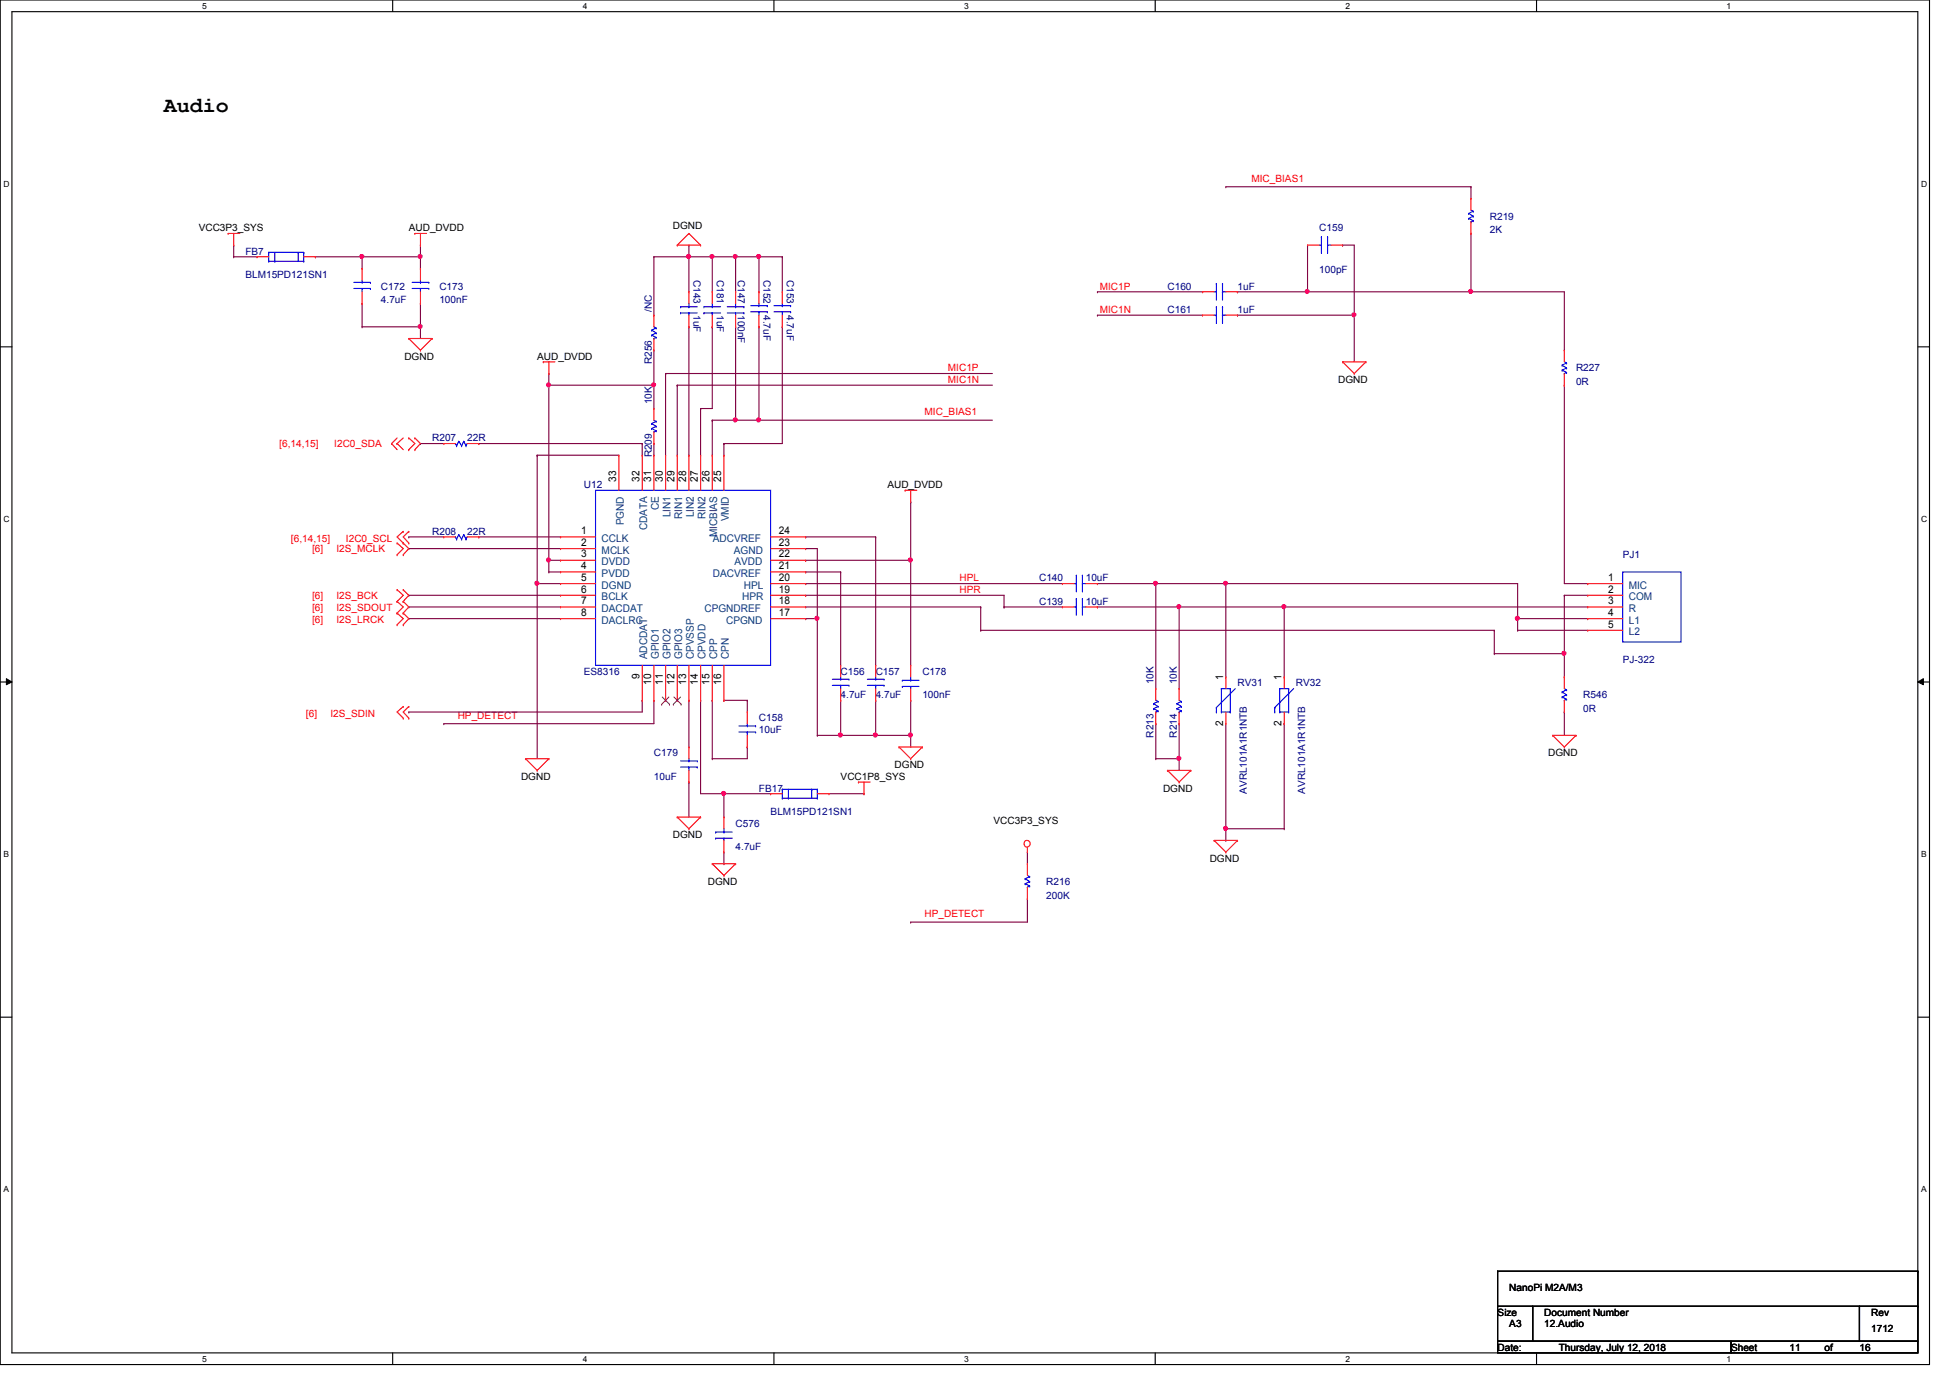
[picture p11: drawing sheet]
<svg xmlns="http://www.w3.org/2000/svg" width="297mm" height="210mm" viewBox="0 0 297 210" stroke-linecap="round" stroke-linejoin="round" font-family="sans-serif">
<path d="M0 0h293.9v207.9h-293.9zM1.8 1.8h290.3v204.3h-290.3z" fill="none" stroke="#000" stroke-width=".17"/>
<g fill="#fff">
<path d="M30.8 .3h.7v1.4h-.7z"/>
<path d="M30.8 206.3h.7v1.5h-.7z"/>
</g>
<path d="M59.8 0v1.8M59.8 206.1v1.8" fill="none" stroke="#000" stroke-width=".17"/>
<g fill="#fff">
<path d="M88.8 .3h.6v1.4h-.6z"/>
<path d="M88.8 206.3h.6v1.5h-.6z"/>
</g>
<path d="M117.9 0v1.8M117.9 206.1v1.8" fill="none" stroke="#000" stroke-width=".17"/>
<g fill="#fff">
<path d="M146.9 .3h.6v1.4h-.6z"/>
<path d="M146.9 206.3h.6v1.5h-.6z"/>
</g>
<path d="M176 0v1.8M176 206.1v1.8" fill="none" stroke="#000" stroke-width=".17"/>
<g fill="#fff">
<path d="M204.9 .3h.7v1.4h-.7z"/>
<path d="M204.9 206.3h.7v1.5h-.7z"/>
</g>
<path d="M234.1 0v1.8M234.1 206.1v1.8" fill="none" stroke="#000" stroke-width=".17"/>
<g fill="#fff">
<path d="M263 .3h.7v1.4h-.7z"/>
<path d="M263 206.3h.7v1.5h-.7z"/>
<path d="M.5 27.3h1v1.4h-1z"/>
<path d="M292.6 27.3h1v1.4h-1z"/>
<path d="M.5 78.3h1v1.5h-1z"/>
<path d="M292.6 78.3h1v1.5h-1z"/>
</g>
<path d="M0 52.8h1.8M292.1 52.8h1.8" fill="none" stroke="#000" stroke-width=".17"/>
<g fill="#fff">
<path d="M.5 129.4h.9v1.4h-.9z"/>
<path d="M292.6 129.4h.9v1.4h-.9z"/>
</g>
<path d="M0 103.9h1.8M292.1 103.9h1.8" fill="none" stroke="#000" stroke-width=".17"/>
<path d="M1 103.4l.8 .5-.8 .4zM292.1 103.9l.9-.5v.9z" fill="#000"/>
<path d="M1 103.4l.8 .5-.8 .4zM292.1 103.9l.9-.5v.9z" fill="none" stroke="#000" stroke-width=".15"/>
<g fill="#fff">
<path d="M.5 180.4h.8v1.5h-.8z"/>
<path d="M292.6 180.4h.8v1.5h-.8z"/>
</g>
<path d="M0 154.9h1.8M292.1 154.9h1.8" fill="none" stroke="#000" stroke-width=".17"/>
<g fill="none" stroke="#800040" stroke-width=".17">
<path d="M83.6 58.7h.1M83.6 58.7v28.4M62.3 83.6h.1M62.3 83.6h23.1M81.8 88.9h.1M81.8 88.9h3.6M83.6 85.3h.1M83.6 87.1h.1M83.6 87.1h1.8M83.6 85.3h1.8M122.7 94.2h.1M122.7 83.6h.1"/>
<path d="M122.7 83.6h1.8v10.6M122.7 94.2h1.8M124.5 94.2h.1"/>
</g>
<circle cx="83.6" cy="85.3" r=".31" fill="#f0f"/>
<circle cx="83.6" cy="85.3" r=".31" fill="none" stroke="#f0f" stroke-width=".17"/>
<circle cx="83.6" cy="58.6" r=".31" fill="#f0f"/>
<circle cx="83.6" cy="58.6" r=".31" fill="none" stroke="#f0f" stroke-width=".17"/>
<path d="M62.3 94.2h.1M62.3 92.5h.1M62.3 90.7h.1M62.3 94.2h23.1M62.3 92.5h23.1M62.3 90.7h23.1M124.5 94.2h.1M124.5 94.2v17.8" fill="none" stroke="#800040" stroke-width=".17"/>
<circle cx="124.4" cy="94.2" r=".31" fill="#f0f"/>
<circle cx="124.4" cy="94.2" r=".31" fill="none" stroke="#f0f" stroke-width=".17"/>
<g fill="none" stroke="#800040" stroke-width=".17">
<path d="M115.6 39.1h.1M115.6 39.1v5.3M115.6 39.1h3.6M119.2 39.1h.1M119.2 39.1v5.3M115.6 49.8h.1M115.6 49.8v14.2M119.2 49.8h.1M119.2 49.8v17.8h-8.9M108.5 64h.1M108.5 64v5.3M110.3 67.6h.1"/>
<path d="M110.3 67.6v1.7M122.7 87.1h.1M122.7 90.7h.1M122.7 81.8h.1M122.7 87.1h5.4M122.7 90.7h30.2M122.7 81.8h10.7M128.1 87.1h.1M128.1 87.1v14.2M133.4 81.8h.1M133.4 81.8v19.5M62.3 108.5h.1"/>
<path d="M67.6 110.2h.1M97.8 106.7h.1M97.8 106.7v1.8h-35.5M99.6 106.7h.1M99.6 106.7v3.5h-32M104.9 119.1h.1M104.9 119.1v5.4M106.7 106.7h.1M106.7 106.7v14.2h3.6M108.5 115.6h.1M108.5 106.7h.1M108.5 106.7v8.9"/>
<path d="M113.8 113.8h.1M113.8 113.8v1.8h-5.3M128.1 106.7h.1M128.1 106.7v5.3M138.7 112h.1M138.7 112v1.8M110.3 120.9h.1"/>
</g>
<circle cx="115.6" cy="39.1" r=".31" fill="#f0f"/>
<circle cx="115.6" cy="39.1" r=".31" fill="none" stroke="#f0f" stroke-width=".17"/>
<path d="M112.1 39.1h.1M112.1 39.1v5.3M112.1 49.8h.1M112.1 49.8v14.2" fill="none" stroke="#800040" stroke-width=".17"/>
<circle cx="112" cy="64" r=".31" fill="#f0f"/>
<circle cx="112" cy="64" r=".31" fill="none" stroke="#f0f" stroke-width=".17"/>
<path d="M104.9 37.3h.1M104.9 39.1h.1M104.9 37.3v7.1M108.5 39.1h.1M108.5 39.1v5.3" fill="none" stroke="#800040" stroke-width=".17"/>
<circle cx="104.9" cy="39.1" r=".31" fill="#f0f"/>
<circle cx="104.9" cy="39.1" r=".31" fill="none" stroke="#f0f" stroke-width=".17"/>
<g fill="none" stroke="#800040" stroke-width=".17">
<path d="M35.6 39.1h.1M35.6 37.3h.1M35.6 39.1h3.6M35.6 37.3v1.8M48 39.1h.1M48 39.1h7.2M55.2 39.1h.1M55.2 39.1v1.8M64 39.1h.1M64 37.3h.1M64 37.3v3.6M101.4 56.9h.1"/>
<path d="M101.4 56.9v12.4M64 67.6h.1M64 67.6h3.6M72.9 67.6h.1M72.9 67.6h24.9M97.8 67.6h.1M97.8 67.6v1.7M99.6 67.6h.1M99.6 67.6v1.7M62.3 81.8h.1M62.3 81.8h5.3M72.9 81.8h.1"/>
<path d="M72.9 81.8h12.5"/>
</g>
<circle cx="55.1" cy="39.1" r=".31" fill="#f0f"/>
<circle cx="55.1" cy="39.1" r=".31" fill="none" stroke="#f0f" stroke-width=".17"/>
<path d="M55.2 39.1h.1M55.2 39.1h8.8" fill="none" stroke="#800040" stroke-width=".17"/>
<circle cx="64" cy="39.1" r=".31" fill="#f0f"/>
<circle cx="64" cy="39.1" r=".31" fill="none" stroke="#f0f" stroke-width=".17"/>
<path d="M55.2 49.8h.1M55.2 49.8h8.8M64 49.8h.1M64 49.8v1.8" fill="none" stroke="#800040" stroke-width=".17"/>
<circle cx="64" cy="49.7" r=".31" fill="#f0f"/>
<circle cx="64" cy="49.7" r=".31" fill="none" stroke="#f0f" stroke-width=".17"/>
<path d="M55.2 46.2h.1M55.2 46.2v3.6M115.6 64h.1M115.6 64h35.6" fill="none" stroke="#800040" stroke-width=".17"/>
<circle cx="115.6" cy="64" r=".31" fill="#f0f"/>
<circle cx="115.6" cy="64" r=".31" fill="none" stroke="#f0f" stroke-width=".17"/>
<path d="M124.5 112h.1M124.5 112h3.6M133.4 106.7h.1M133.4 106.7v5.3M138.7 106.7h.1M138.7 106.7v5.3" fill="none" stroke="#800040" stroke-width=".17"/>
<circle cx="138.7" cy="112" r=".31" fill="#f0f"/>
<circle cx="138.7" cy="112" r=".31" fill="none" stroke="#f0f" stroke-width=".17"/>
<path d="M138.7 85.3h.1M138.7 85.3v16M128.1 112h.1M128.1 112h5.3" fill="none" stroke="#800040" stroke-width=".17"/>
<circle cx="133.3" cy="112" r=".31" fill="#f0f"/>
<circle cx="133.3" cy="112" r=".31" fill="none" stroke="#f0f" stroke-width=".17"/>
<circle cx="128" cy="112" r=".31" fill="#f0f"/>
<circle cx="128" cy="112" r=".31" fill="none" stroke="#f0f" stroke-width=".17"/>
<path d="M138.7 76.5h.1M138.7 76.5v8.8" fill="none" stroke="#800040" stroke-width=".17"/>
<circle cx="138.7" cy="85.3" r=".31" fill="#f0f"/>
<circle cx="138.7" cy="85.3" r=".31" fill="none" stroke="#f0f" stroke-width=".17"/>
<g fill="none" stroke="#800040" stroke-width=".17">
<path d="M104.9 39.1h.1M104.9 39.1h10.7M108.5 39.1h.1M112.1 39.1h.1M64 46.2h.1M64 46.2v3.6M122.7 85.3h.1M122.7 85.3h16M104.9 106.7h.1M104.9 106.7v7.1M110.3 106.7h.1M110.3 106.7h3.5"/>
<path d="M113.8 106.7h.1M113.8 106.7v1.8M133.4 112h.1M133.4 112h5.3"/>
</g>
<circle cx="112" cy="39.1" r=".31" fill="#f0f"/>
<circle cx="112" cy="39.1" r=".31" fill="none" stroke="#f0f" stroke-width=".17"/>
<circle cx="108.4" cy="39.1" r=".31" fill="#f0f"/>
<circle cx="108.4" cy="39.1" r=".31" fill="none" stroke="#f0f" stroke-width=".17"/>
<path d="M108.5 49.8h.1M108.5 49.8v12.4h-1.8M81.8 69.3h.1M81.8 69.3h12.5M106.7 62.2h.1M106.7 62.2v7.1M108.5 64h.1M108.5 64h7.1M112.1 64h.1M81.8 88.9h.1M81.8 88.9v26.7" fill="none" stroke="#800040" stroke-width=".17"/>
<circle cx="81.8" cy="88.8" r=".31" fill="#f0f"/>
<circle cx="81.8" cy="88.8" r=".31" fill="none" stroke="#f0f" stroke-width=".17"/>
<g fill="none" stroke="#800040" stroke-width=".17">
<path d="M83.6 58.7h.1M83.6 56.9h.1M83.6 58.7h16M83.6 56.9v1.8M99.6 58.7h.1M99.6 58.7v3.5M101.4 56.9h.1M101.4 56.9h49.8M103.2 58.7h.1M103.2 58.7h48M103.2 58.7v10.6M104.9 49.8h.1"/>
<path d="M104.9 49.8v19.5M81.8 69.3h.1M81.8 69.3v19.6M186.7 88.9h.1M186.7 88.9h44.5"/>
</g>
<circle cx="186.7" cy="88.8" r=".31" fill="#f0f"/>
<circle cx="186.7" cy="88.8" r=".31" fill="none" stroke="#f0f" stroke-width=".17"/>
<path d="M167.2 88.9h.1M167.2 92.5h.1M167.2 88.9h8.9M167.2 92.5h12.4M176.1 88.9h.1M176.1 88.9v16M195.6 92.5h.1M195.6 92.5h46.2M156.5 129.8h.1M156.5 129.8v1.8" fill="none" stroke="#800040" stroke-width=".17"/>
<circle cx="195.6" cy="92.4" r=".31" fill="#f0f"/>
<circle cx="195.6" cy="92.4" r=".31" fill="none" stroke="#f0f" stroke-width=".17"/>
<path d="M179.6 92.5h.1M179.6 92.5v12.4M176.1 115.6h.1M176.1 110.2h.1M176.1 115.6h3.5M176.1 110.2v5.4M179.6 115.6h.1M179.6 115.6v1.7" fill="none" stroke="#800040" stroke-width=".17"/>
<circle cx="179.6" cy="115.5" r=".31" fill="#f0f"/>
<circle cx="179.6" cy="115.5" r=".31" fill="none" stroke="#f0f" stroke-width=".17"/>
<path d="M224.1 35.6h.1M224.1 35.6v8.8M199.2 44.4h24.9M224.1 44.4h.1M122.7 88.9h.1M122.7 88.9h39.1M152.9 92.5h.1M152.9 92.5h8.9M152.9 90.7v1.8M156.5 136.9h.1M156.5 136.9v3.6" fill="none" stroke="#800040" stroke-width=".17"/>
<circle cx="199.1" cy="44.4" r=".31" fill="#f0f"/>
<circle cx="199.1" cy="44.4" r=".31" fill="none" stroke="#f0f" stroke-width=".17"/>
<circle cx="224" cy="44.4" r=".31" fill="#f0f"/>
<circle cx="224" cy="44.4" r=".31" fill="none" stroke="#f0f" stroke-width=".17"/>
<path d="M186.7 28.4h.1M186.7 28.4h37.4M224.1 28.4h.1M224.1 28.4v1.8M206.3 48h.1M206.3 48v7.1" fill="none" stroke="#800040" stroke-width=".17"/>
<circle cx="206.2" cy="48" r=".31" fill="#f0f"/>
<circle cx="206.2" cy="48" r=".31" fill="none" stroke="#f0f" stroke-width=".17"/>
<path d="M199.2 37.3v7.1M99.6 58.7h.1M99.6 53.3v5.4M167.2 44.4h.1M167.2 48h.1M167.2 48h16M167.2 44.4h16M188.5 48h.1M188.5 44.4h.1M188.5 48h17.8M188.5 44.4h10.7M199.2 44.4h.1" fill="none" stroke="#800040" stroke-width=".17"/>
<circle cx="99.6" cy="58.6" r=".31" fill="#f0f"/>
<circle cx="99.6" cy="58.6" r=".31" fill="none" stroke="#f0f" stroke-width=".17"/>
<path d="M99.6 39.1h.1M99.6 39.1v8.9M99.6 39.1h5.3M104.9 39.1h.1M204.5 37.3h.1M204.5 37.3h1.8v10.7M206.3 48h.1M238.3 90.7h.1M238.3 99.6h.1M238.3 90.7h3.5M238.3 90.7v8.9" fill="none" stroke="#800040" stroke-width=".17"/>
<circle cx="238.2" cy="99.5" r=".31" fill="#f0f"/>
<circle cx="238.2" cy="99.5" r=".31" fill="none" stroke="#f0f" stroke-width=".17"/>
<path d="M231.2 94.2h.1M231.2 88.9v5.3M179.6 110.2h.1M179.6 110.2v5.4" fill="none" stroke="#800040" stroke-width=".17"/>
<circle cx="231.1" cy="94.2" r=".31" fill="#f0f"/>
<circle cx="231.1" cy="94.2" r=".31" fill="none" stroke="#f0f" stroke-width=".17"/>
<g fill="none" stroke="#800040" stroke-width=".17">
<path d="M224.1 44.4h.1M224.1 44.4h14.2v8.9M238.3 53.3h.1M238.3 58.7h.1M238.3 58.7v30.2h3.5M179.6 92.5h.1M179.6 92.5h16M195.6 92.5h.1M195.6 92.5v10.6M231.2 96h.1M231.2 94.2h.1M231.2 94.2h10.6"/>
<path d="M231.2 96h10.6M231.2 94.2v1.8M241.8 94.2h.1M241.8 88.9h.1"/>
</g>
<circle cx="179.6" cy="92.4" r=".31" fill="#f0f"/>
<circle cx="179.6" cy="92.4" r=".31" fill="none" stroke="#f0f" stroke-width=".17"/>
<path d="M176.1 88.9h.1M176.1 88.9h10.6M186.7 88.9h.1M186.7 88.9v14.2" fill="none" stroke="#800040" stroke-width=".17"/>
<circle cx="176" cy="88.8" r=".31" fill="#f0f"/>
<circle cx="176" cy="88.8" r=".31" fill="none" stroke="#f0f" stroke-width=".17"/>
<path d="M186.7 110.2v16M186.7 126.2h.1" fill="none" stroke="#800040" stroke-width=".17"/>
<circle cx="186.7" cy="126.2" r=".31" fill="#f0f"/>
<circle cx="186.7" cy="126.2" r=".31" fill="none" stroke="#f0f" stroke-width=".17"/>
<g fill="none" stroke="#800040" stroke-width=".17">
<path d="M122.7 92.5h26.7M149.4 92.5h.1M149.4 96h.1M149.4 92.5v3.5M149.4 96h78.2M227.6 96h.1M227.6 99.6h.1M227.6 96v3.6M227.6 99.6h10.7M238.3 99.6h.1M238.3 99.6v3.5M195.6 110.2h.1"/>
<path d="M195.6 110.2v16M238.3 103.1h.1M110.3 120.9h.1M110.3 120.9h7.1M110.3 120.9v3.6M117.4 120.9h.1M126.3 120.9h5.3M131.6 120.9h.1M186.7 128h.1M195.6 126.2h.1M195.6 126.2h-8.9v1.8M138.7 140.5h.1"/>
<path d="M138.7 140.5h17.8"/>
</g>
<circle cx="110.2" cy="120.9" r=".31" fill="#f0f"/>
<circle cx="110.2" cy="120.9" r=".31" fill="none" stroke="#f0f" stroke-width=".17"/>
<path d="M238.3 108.5h.1M238.3 108.5v3.5M110.3 131.6h.1M110.3 129.8v1.8" fill="none" stroke="#800040" stroke-width=".17"/>
<g fill="none" stroke="#f00" stroke-width=".17">
<path d="M34.8 35.6h.1M34.8 35.6h1.7M35.6 37.3h.1M35.6 35.6v1.7M39.2 39.1h.1M39.2 39.1h1.7M46.3 39.1h1.7M48 39.1h.1M63.2 35.6h.1M63.2 35.6h1.8M64 37.3h.1M64 35.6v1.7"/>
<path d="M103.2 37.3h.1M103.2 37.3h3.5M104.9 35.6h.1M104.9 35.6l-1.7 1.7M104.9 35.6l1.8 1.7M106.7 37.3h.1M199.2 37.3h.1M199.2 37.3h1.8M202.7 37.3h1.8M204.5 37.3h.1M224.1 30.2h.1M224.1 35.6h.1"/>
<path d="M224.1 30.2v1.8M224.1 33.8v1.8M55.2 40.9h.1M55.2 46.2h.1M55.2 40.9v1.8M55.2 44.4v1.8M62.3 51.6h.1M62.3 51.6h3.5M62.3 51.6l1.7 1.7M64 53.3h.1M64 40.9h.1M64 46.2h.1"/>
<path d="M64 40.9v1.8M64 44.4v1.8M65.8 51.6h.1M65.8 51.6l-1.8 1.7M82.8 55.1h.1M82.8 55.1h1.7M83.6 56.9h.1M83.6 55.1v1.8M99.6 48h.1M99.6 53.3h.1M99.6 48v1.8M99.6 51.6v1.7"/>
<path d="M104.9 49.8h.1M104.9 44.4h.1M104.9 44.4v1.8M104.9 48v1.8M108.5 49.8h.1M108.5 44.4h.1M108.5 44.4v1.8M108.5 48v1.8M112.1 49.8h.1M112.1 44.4h.1M112.1 44.4v1.8M112.1 48v1.8"/>
<path d="M115.6 44.4h.1M115.6 49.8h.1M115.6 44.4v1.8M115.6 48v1.8M119.2 44.4h.1M119.2 49.8h.1M119.2 44.4v1.8M119.2 48v1.8M183.2 44.4h.1M183.2 48h.1M183.2 44.4h1.8M183.2 48h1.8"/>
<path d="M186.7 44.4h1.8M186.7 48h1.8M188.5 44.4h.1M188.5 48h.1M204.5 55.1h.1M204.5 55.1h3.6M204.5 55.1l1.8 1.8M206.3 56.9h.1M208.1 55.1h.1M208.1 55.1l-1.8 1.8M238.3 53.3h.1M238.3 58.7h.1"/>
<path d="M238.3 53.3v1.8M238.3 56.9v1.8M59.6 67.6h.1M59.6 67.6l.9 .9M60.5 67.6h.1M60.5 67.6l.9 .9M60.5 66.7l-.9 .9M61.4 66.7l-.9 .9M62.3 68.5h.1M62.3 66.7h.1M62.3 66.7l.9 .9-.9 .9M63.2 66.7h.1"/>
<path d="M63.2 68.5h.1M63.2 66.7l.8 .9-.8 .9M67.6 67.6h.1M67.6 67.6h1.8M71.2 67.6h1.7M72.9 67.6h.1M94.3 69.3h.1M94.3 69.3v5.4M97.8 69.3h.1M97.8 69.3v5.4M99.6 62.2h.1M99.6 67.6h.1"/>
<path d="M99.6 69.3h.1M99.6 62.2v1.8M99.6 65.8v1.8M99.6 69.3v5.4M101.4 69.3h.1M101.4 69.3v5.4M103.2 69.3h.1M103.2 69.3v5.4M104.9 69.3h.1M104.9 69.3v5.4M106.7 69.3h.1M106.7 69.3v5.4"/>
<path d="M108.5 69.3h.1M108.5 69.3v5.4M110.3 69.3h.1M110.3 69.3v5.4M137.9 74.7h.1M137.9 74.7h1.8M138.7 76.5h.1M138.7 74.7v1.8M60.5 84.5h.1M60.5 82.7h.1M60.5 93.4h.1M60.5 91.6h.1"/>
<path d="M60.5 89.8h.1M60.5 95.2h.1M60.5 82.7l.9 .9-.9 .9M60.5 91.6l.9 .9-.9 .9M60.5 89.8l.9 .9-.9 .9M60.5 93.4l.9 .8-.9 1M61.4 82.7h.1M61.4 84.5h.1M61.4 91.6h.1M61.4 93.4h.1M61.4 89.8h.1M61.4 95.2h.1"/>
<path d="M61.4 80.9h.1M61.4 80.9l-.9 .9 1.8 1.8-.9 .9M61.4 91.6l.9 .9-.9 .9M61.4 89.8l.9 .9-.9 .9M61.4 93.4l.9 .8-.9 1M62.3 80.9h.1M62.3 82.7h.1M62.3 80.9l-.9 .9 .9 .9M67.6 81.8h.1M67.6 81.8h1.8M71.2 81.8h1.7M72.9 81.8h.1"/>
<path d="M85.4 81.8h.1M85.4 83.6h.1M85.4 85.3h.1M85.4 87.1h.1M85.4 88.9h.1M85.4 90.7h.1M85.4 92.5h.1M85.4 94.2h.1M85.4 88.9h5.3M85.4 90.7h5.3M85.4 92.5h5.3M85.4 94.2h5.3"/>
<path d="M85.4 81.8h5.3M85.4 83.6h5.3M85.4 85.3h5.3M85.4 87.1h5.3M117.4 88.9h5.3M117.4 90.7h5.3M117.4 92.5h5.3M117.4 94.2h5.3M117.4 81.8h5.3M117.4 83.6h5.3M117.4 85.3h5.3M117.4 87.1h5.3"/>
<path d="M122.7 94.2h.1M122.7 92.5h.1M122.7 90.7h.1M122.7 88.9h.1M122.7 87.1h.1M122.7 85.3h.1M122.7 83.6h.1M122.7 81.8h.1M161.8 92.5h.1M161.8 88.9h.1M161.8 88.9h1.8M161.8 92.5h1.8"/>
<path d="M165.4 88.9h1.8M165.4 92.5h1.8M167.2 92.5h.1M167.2 88.9h.1M241.8 88.9h.1M241.8 90.7h.1M241.8 92.5h.1M241.8 94.2h.1M241.8 96h.1M241.8 88.9h5.4M241.8 90.7h5.4M241.8 92.5h5.4"/>
<path d="M241.8 94.2h5.4M241.8 96h5.4M61.4 107.6h.1M61.4 109.4h.1M61.4 107.6l-.9 .9 .9 .9M62.3 107.6h.1M62.3 109.4h.1M62.3 107.6l-.9 .9 .9 .9M80 115.6h.1M80 115.6h3.6M80 115.6l1.8 1.7M81.8 117.3h.1"/>
<path d="M83.6 115.6h.1M83.6 115.6l-1.8 1.7M97.8 106.7h.1M97.8 101.3v5.4M99.6 106.7h.1M99.6 101.3v5.4M101.4 106.7h.1M101.4 101.3v5.4M103.2 106.7h.1M103.2 101.3v5.4M104.9 113.8h.1M104.9 119.1h.1"/>
<path d="M104.9 106.7h.1M104.9 101.3v5.4M104.9 113.8v1.8M104.9 117.3v1.8M106.7 106.7h.1M106.7 101.3v5.4M108.5 106.7h.1M108.5 101.3v5.4M110.3 106.7h.1M110.3 101.3v5.4M113.8 108.5h.1M113.8 113.8h.1"/>
<path d="M113.8 108.5v1.7M113.8 112v1.8M128.1 101.3h.1M128.1 106.7h.1M128.1 101.3v1.8M128.1 104.9v1.8M130.8 119.1h.1M130.8 119.1h1.7M131.6 119.1v1.8M133.4 101.3h.1M133.4 106.7h.1M133.4 101.3v1.8"/>
<path d="M133.4 104.9v1.8M136.9 113.8h.1M136.9 113.8h3.6M136.9 113.8l1.8 1.8M138.7 115.6h.1M138.7 106.7h.1M138.7 101.3h.1M138.7 101.3v1.8M138.7 104.9v1.8M140.5 113.8h.1M140.5 113.8l-1.8 1.8M176.1 104.9h.1"/>
<path d="M176.1 110.2h.1M176.1 104.9v1.8M176.1 108.5v1.7M177.8 117.3h.1M177.8 117.3h3.6M177.8 117.3l1.8 1.8M179.6 119.1h.1M179.6 104.9h.1M179.6 110.2h.1M179.6 104.9v1.8M179.6 108.5v1.7M181.4 117.3h.1"/>
<path d="M181.4 117.3l-1.8 1.8M186.7 103.1h.1M186.7 110.2h.1M186.7 103.1v1.8M186.7 108.5v1.7M195.6 103.1h.1M195.6 110.2h.1M195.6 103.1v1.8M195.6 108.5v1.7M236.5 112h.1M236.5 112h3.6M236.5 112l1.8 1.8"/>
<path d="M238.3 113.8h.1M238.3 103.1h.1M238.3 108.5h.1M238.3 103.1v1.8M238.3 106.7v1.8M240.1 112h.1M240.1 112l-1.8 1.8M103.2 124.5h.1M103.2 124.5h3.5M103.2 124.5l1.7 1.7M104.9 126.2h.1M106.7 124.5h.1"/>
<path d="M106.7 124.5l-1.8 1.7M108.5 131.6h.1M108.5 131.6h3.6M108.5 131.6l1.8 1.7M110.3 133.3h.1M110.3 129.8h.1M110.3 124.5h.1M110.3 124.5v1.7M110.3 128v1.8M112.1 131.6h.1M112.1 131.6l-1.8 1.7M117.4 120.9h.1"/>
<path d="M117.4 120.9h1.8M124.5 120.9h1.8M126.3 120.9h.1M131.6 120.9h.1M156.5 129.8h.1M156.5 131.6h.1M156.5 136.9h.1M156.5 129.1v.7M156.5 131.6v1.7M156.5 135.1v1.8M185 128h.1M185 128h3.5"/>
<path d="M185 128l1.7 1.8M186.7 129.8h.1M188.5 128h.1M188.5 128l-1.8 1.8"/>
<circle cx="156.4" cy="128.5" r=".5"/>
</g>
<path d="M228.1 199h5.4v5.3h-5.4zM228.1 193.6h.1M228.1 193.6v5.4M228.1 193.6h64M233.5 199h49.7v5.3h-49.7zM283.2 199h8.9v5.3h-8.9zM292.1 193.6h.1M292.1 199h.1M292.1 193.6v5.4M228.1 204.3h35.6v1.8h-35.6zM263.7 204.3h28.4v1.8h-28.4z" fill="none" stroke="#000" stroke-width=".17"/>
<g fill="none" stroke="#00f" stroke-width=".17">
<path d="M40.9 39.8h.1M40.9 38.4h.1M40.9 39.8h5.4M40.9 38.4v1.4M40.9 38.4h5.4M41.9 39.8h.1M41.9 38.4v1.4M45.4 38.4h.1M45.4 38.4v1.4M46.3 38.4h.1M46.3 39.8h.1M46.3 38.4v1.4"/>
<path d="M201 37.3h.3M201.3 37.3h.1M201.3 36.1h.1M201.3 36.1v2.5M202.2 36.1h.1M202.2 37.3h.1M202.2 37.3h.5M202.2 36.1v2.5M223.7 32.5h.1M223.7 33.3h.1M223.7 32.5l.7 .4M223.7 33.3l.7 .3"/>
<path d="M224.1 33.8h.1M224.1 32l.3 .2M224.4 32.2h.1M224.4 32.9h.1M224.4 33.6h.1M224.4 32.2l-.7 .3M224.4 32.9l-.7 .4M224.4 33.6l-.3 .2M53.9 43.9h2.5M53.9 43h2.5M55.2 43h.1M55.2 43.9h.1"/>
<path d="M55.2 42.7v.3M55.2 43.9v.5M56.4 43.9h.1M56.4 43h.1M62.8 43.9h2.5M62.8 43h2.5M64 43h.1M64 43.9h.1M64 42.7v.3M64 43.9v.5M65.3 43.9h.1M65.3 43h.1"/>
<path d="M99.3 50.3h.1M99.3 51.1h.1M99.3 50.3l.6 .4M99.3 51.1l.6 .3M99.6 51.6h.1M99.6 49.8l.3 .2M99.9 50h.1M99.9 50.7h.1M99.9 51.4h.1M99.9 50l-.6 .3M99.9 50.7l-.6 .4M99.9 51.4l-.3 .2"/>
<path d="M103.7 46.7h.1M103.7 47.7h.1M103.7 46.7h2.5M103.7 47.7h2.5M104.9 47.7h.1M104.9 46.7h.1M104.9 46.2v.5M104.9 47.7v.3M107.2 46.7h.1M107.2 47.7h.1M107.2 46.7h2.6M107.2 47.7h2.6"/>
<path d="M108.5 47.7h.1M108.5 46.7h.1M108.5 46.2v.5M108.5 47.7v.3M110.8 46.7h2.5M110.8 47.7h2.5M112.1 47.7h.1M112.1 46.7h.1M112.1 46.2v.5M112.1 47.7v.3M113.3 46.7h.1M113.3 47.7h.1"/>
<path d="M114.3 47.5h2.6M114.3 46.6h2.6M115.6 46.6h.1M115.6 47.5h.1M115.6 46.2v.4M115.6 47.5v.5M116.9 47.5h.1M116.9 46.6h.1M117.9 47.5h2.5M117.9 46.6h2.5M119.2 46.6h.1M119.2 47.5h.1"/>
<path d="M119.2 46.2v.4M119.2 47.5v.5M120.4 47.5h.1M120.4 46.6h.1M185 44.4h.3M185 48h.3M185.3 44.4h.1M185.3 43.2h.1M185.3 48h.1M185.3 46.7h.1M185.3 43.2v2.5M185.3 46.7v2.6"/>
<path d="M186.2 43.2h.1M186.2 44.4h.1M186.2 46.7h.1M186.2 48h.1M186.2 44.4h.5M186.2 43.2v2.5M186.2 46.7v2.6M186.2 48h.5M238 55.6h.1M238 56.4h.1M238 55.6l.6 .4M238 56.4l.6 .3"/>
<path d="M238.3 56.9h.1M238.3 55.1l.3 .2M238.6 55.3h.1M238.6 56h.1M238.6 56.7h.1M238.6 55.3l-.6 .3M238.6 56l-.6 .4M238.6 56.7l-.3 .2M69.4 67.6h.1M69.4 67.6l.2 .3M69.6 67.9h.1M69.9 67.2h.1"/>
<path d="M69.9 67.2l.4 .7M69.9 67.2l-.3 .7M70.3 67.9h.1M70.7 67.2h.1M70.7 67.2l.3 .7M70.7 67.2l-.4 .7M71 67.9h.1M71.2 67.6l-.2 .3M90.7 74.7h26.7v26.6h-26.7zM99.3 64.5h.1M99.3 65.3h.1M99.3 64.5l.6 .4"/>
<path d="M99.3 65.3l.6 .3M99.6 65.8h.1M99.6 64l.3 .2M99.9 64.2h.1M99.9 64.9h.1M99.9 65.6h.1M99.9 64.2l-.6 .3M99.9 64.9l-.6 .4M99.9 65.6l-.3 .2M69.4 81.8h.1M69.4 81.8l.2 .3M69.6 82.1h.1"/>
<path d="M69.9 81.4h.1M69.9 81.4l.4 .7M69.9 81.4l-.3 .7M70.3 82.1h.1M70.7 81.4h.1M70.7 81.4l.3 .7M70.7 81.4l-.4 .7M71 82.1h.1M71.2 81.8l-.2 .3M163.6 92.5h.4M163.6 88.9h.4M164 92.5h.1"/>
<path d="M164 91.2h.1M164 88.9h.1M164 87.6h.1M164 87.6v2.6M164 91.2v2.5M164.9 91.2h.1M164.9 92.5h.1M164.9 87.6h.1M164.9 88.9h.1M164.9 92.5h.5M164.9 87.6v2.6M164.9 91.2v2.5"/>
<path d="M164.9 88.9h.5M247.2 87.1h8.9v10.7h-8.9zM103.7 116.8h2.5M103.7 115.9h2.5M104.9 115.9h.1M104.9 116.8h.1M104.9 115.6v.3M104.9 116.8v.5M106.2 116.8h.1M106.2 115.9h.1M112.6 111.5h2.5M112.6 110.6h2.5"/>
<path d="M113.8 110.6h.1M113.8 111.5h.1M113.8 110.2v.4M113.8 111.5v.5M115.1 111.5h.1M115.1 110.6h.1M126.8 104.4h2.5M126.8 103.5h2.5M128.1 103.5h.1M128.1 104.4h.1M128.1 103.1v.4M128.1 104.4v.5"/>
<path d="M129.3 104.4h.1M129.3 103.5h.1M132.1 104.4h2.6M132.1 103.5h2.6M133.4 103.5h.1M133.4 104.4h.1M133.4 103.1v.4M133.4 104.4v.5M134.7 104.4h.1M134.7 103.5h.1M137.5 103.6h.1M137.5 104.6h.1"/>
<path d="M137.5 103.6h2.5M137.5 104.6h2.5M138.7 104.6h.1M138.7 103.6h.1M138.7 103.1v.5M138.7 104.6v.3M175.7 107.2h.1M175.7 107.9h.1M175.7 107.2l.7 .4M175.7 107.9l.7 .4M176.1 108.5h.1M176.1 106.7l.3 .1"/>
<path d="M176.4 106.8h.1M176.4 107.6h.1M176.4 108.3h.1M176.4 106.8l-.7 .4M176.4 107.6l-.7 .3M176.4 108.3l-.3 .2M179.3 107.2h.1M179.3 107.9h.1M179.3 107.2l.7 .4M179.3 107.9l.7 .4M179.6 108.5h.1M179.6 106.7l.4 .1"/>
<path d="M180 106.8h.1M180 107.6h.1M180 108.3h.1M180 106.8l-.7 .4M180 107.6l-.7 .3M180 108.3l-.4 .2M185.3 107.8h.1M185.3 108.5h.1M185.3 107.8v.7M186.1 108.5h.1M186.1 104.9h.1M186.1 104.9h1.3"/>
<path d="M186.1 108.5h1.3M186.1 104.9v3.6M187.4 104.9h.1M187.4 108.5h.1M187.4 104.9v3.6M188.2 104.9l-2.9 2.9M194.2 107.8h.1M194.2 108.5h.1M194.2 107.8v.7M194.9 108.5h.1M194.9 104.9h.1M194.9 104.9h1.4"/>
<path d="M194.9 108.5h1.4M194.9 104.9v3.6M196.3 104.9h.1M196.3 108.5h.1M196.3 104.9v3.6M197.1 104.9l-2.9 2.9M238 105.4h.1M238 106.2h.1M238 105.4l.6 .4M238 106.2l.6 .3M238.3 106.7h.1M238.3 104.9l.3 .2"/>
<path d="M238.6 105.1h.1M238.6 105.8h.1M238.6 106.5h.1M238.6 105.1l-.6 .3M238.6 105.8l-.6 .4M238.6 106.5l-.3 .2M109 126.7h.1M109 127.7h.1M109 126.7h2.5M109 127.7h2.5M110.3 127.7h.1M110.3 126.7h.1"/>
<path d="M110.3 126.2v.5M110.3 127.7v.3M119.2 121.6h.1M119.2 120.2h.1M119.2 120.2v1.4M119.2 121.6h5.3M119.2 120.2h5.3M120.1 121.6h.1M120.1 120.2v1.4M123.7 120.2h.1M123.7 120.2v1.4M124.5 120.2h.1"/>
<path d="M124.5 121.6h.1M124.5 120.2v1.4M156.2 133.9h.1M156.2 134.6h.1M156.2 133.9l.6 .4M156.2 134.6l.6 .4M156.5 135.1h.1M156.5 133.3l.3 .2M156.8 133.5h.1M156.8 134.3h.1M156.8 135h.1M156.8 133.5l-.6 .4"/>
<path d="M156.8 134.3l-.6 .3M156.8 135l-.3 .1"/>
</g>
<path d="M100.8 107.3h.1M100.9 106.2l1.1 1.1M101.9 106.2l-1.1 1.1M102 107.3h.1M102.6 107.3h.1M102.7 106.2l1.1 1.1M103.7 106.2l-1.1 1.1M103.8 107.3h.1" fill="none" stroke="#804000" stroke-width=".15"/>
<circle cx="83.6" cy="85.3" r=".31" fill="#f0f"/>
<circle cx="83.6" cy="85.3" r=".31" fill="none" stroke="#f0f" stroke-width=".17"/>
<circle cx="83.6" cy="58.6" r=".31" fill="#f0f"/>
<circle cx="83.6" cy="58.6" r=".31" fill="none" stroke="#f0f" stroke-width=".17"/>
<circle cx="124.4" cy="94.2" r=".31" fill="#f0f"/>
<circle cx="124.4" cy="94.2" r=".31" fill="none" stroke="#f0f" stroke-width=".17"/>
<circle cx="115.6" cy="39.1" r=".31" fill="#f0f"/>
<circle cx="115.6" cy="39.1" r=".31" fill="none" stroke="#f0f" stroke-width=".17"/>
<circle cx="112" cy="64" r=".31" fill="#f0f"/>
<circle cx="112" cy="64" r=".31" fill="none" stroke="#f0f" stroke-width=".17"/>
<circle cx="104.9" cy="39.1" r=".31" fill="#f0f"/>
<circle cx="104.9" cy="39.1" r=".31" fill="none" stroke="#f0f" stroke-width=".17"/>
<circle cx="55.1" cy="39.1" r=".31" fill="#f0f"/>
<circle cx="55.1" cy="39.1" r=".31" fill="none" stroke="#f0f" stroke-width=".17"/>
<circle cx="64" cy="39.1" r=".31" fill="#f0f"/>
<circle cx="64" cy="39.1" r=".31" fill="none" stroke="#f0f" stroke-width=".17"/>
<circle cx="64" cy="49.7" r=".31" fill="#f0f"/>
<circle cx="64" cy="49.7" r=".31" fill="none" stroke="#f0f" stroke-width=".17"/>
<circle cx="115.6" cy="64" r=".31" fill="#f0f"/>
<circle cx="115.6" cy="64" r=".31" fill="none" stroke="#f0f" stroke-width=".17"/>
<circle cx="138.7" cy="112" r=".31" fill="#f0f"/>
<circle cx="138.7" cy="112" r=".31" fill="none" stroke="#f0f" stroke-width=".17"/>
<circle cx="133.3" cy="112" r=".31" fill="#f0f"/>
<circle cx="133.3" cy="112" r=".31" fill="none" stroke="#f0f" stroke-width=".17"/>
<circle cx="128" cy="112" r=".31" fill="#f0f"/>
<circle cx="128" cy="112" r=".31" fill="none" stroke="#f0f" stroke-width=".17"/>
<circle cx="138.7" cy="85.3" r=".31" fill="#f0f"/>
<circle cx="138.7" cy="85.3" r=".31" fill="none" stroke="#f0f" stroke-width=".17"/>
<circle cx="112" cy="39.1" r=".31" fill="#f0f"/>
<circle cx="112" cy="39.1" r=".31" fill="none" stroke="#f0f" stroke-width=".17"/>
<circle cx="108.4" cy="39.1" r=".31" fill="#f0f"/>
<circle cx="108.4" cy="39.1" r=".31" fill="none" stroke="#f0f" stroke-width=".17"/>
<circle cx="81.8" cy="88.8" r=".31" fill="#f0f"/>
<circle cx="81.8" cy="88.8" r=".31" fill="none" stroke="#f0f" stroke-width=".17"/>
<circle cx="186.7" cy="88.8" r=".31" fill="#f0f"/>
<circle cx="186.7" cy="88.8" r=".31" fill="none" stroke="#f0f" stroke-width=".17"/>
<circle cx="195.6" cy="92.4" r=".31" fill="#f0f"/>
<circle cx="195.6" cy="92.4" r=".31" fill="none" stroke="#f0f" stroke-width=".17"/>
<circle cx="179.6" cy="115.5" r=".31" fill="#f0f"/>
<circle cx="179.6" cy="115.5" r=".31" fill="none" stroke="#f0f" stroke-width=".17"/>
<circle cx="199.1" cy="44.4" r=".31" fill="#f0f"/>
<circle cx="199.1" cy="44.4" r=".31" fill="none" stroke="#f0f" stroke-width=".17"/>
<circle cx="224" cy="44.4" r=".31" fill="#f0f"/>
<circle cx="224" cy="44.4" r=".31" fill="none" stroke="#f0f" stroke-width=".17"/>
<circle cx="206.2" cy="48" r=".31" fill="#f0f"/>
<circle cx="206.2" cy="48" r=".31" fill="none" stroke="#f0f" stroke-width=".17"/>
<circle cx="99.6" cy="58.6" r=".31" fill="#f0f"/>
<circle cx="99.6" cy="58.6" r=".31" fill="none" stroke="#f0f" stroke-width=".17"/>
<circle cx="238.2" cy="99.5" r=".31" fill="#f0f"/>
<circle cx="238.2" cy="99.5" r=".31" fill="none" stroke="#f0f" stroke-width=".17"/>
<circle cx="231.1" cy="94.2" r=".31" fill="#f0f"/>
<circle cx="231.1" cy="94.2" r=".31" fill="none" stroke="#f0f" stroke-width=".17"/>
<circle cx="179.6" cy="92.4" r=".31" fill="#f0f"/>
<circle cx="179.6" cy="92.4" r=".31" fill="none" stroke="#f0f" stroke-width=".17"/>
<circle cx="176" cy="88.8" r=".31" fill="#f0f"/>
<circle cx="176" cy="88.8" r=".31" fill="none" stroke="#f0f" stroke-width=".17"/>
<circle cx="186.7" cy="126.2" r=".31" fill="#f0f"/>
<circle cx="186.7" cy="126.2" r=".31" fill="none" stroke="#f0f" stroke-width=".17"/>
<circle cx="110.2" cy="120.9" r=".31" fill="#f0f"/>
<circle cx="110.2" cy="120.9" r=".31" fill="none" stroke="#f0f" stroke-width=".17"/>
<text font-size="3.3" x="24.9" y="17.1">Audio</text>
<g font-size="1.6">
<text x="93.8" y="73.4" transform="rotate(-90 93.8 73.4)">33</text>
<text x="97.4" y="73.4" transform="rotate(-90 97.4 73.4)">32</text>
<text x="99.2" y="73.4" transform="rotate(-90 99.2 73.4)">31</text>
<text x="101" y="73.4" transform="rotate(-90 101 73.4)">30</text>
<text x="102.7" y="73.4" transform="rotate(-90 102.7 73.4)">29</text>
<text x="104.5" y="73.4" transform="rotate(-90 104.5 73.4)">28</text>
<text x="106.3" y="73.4" transform="rotate(-90 106.3 73.4)">27</text>
<text x="108.1" y="73.4" transform="rotate(-90 108.1 73.4)">26</text>
<text x="109.9" y="73.4" transform="rotate(-90 109.9 73.4)">25</text>
<text x="88.5" y="81.4">1</text>
<text x="88.5" y="83.1">2</text>
<text x="118.7" y="83.1">23</text>
<text x="118.7" y="81.4">24</text>
<text x="88.5" y="84.9">3</text>
<text x="88.5" y="86.7">4</text>
<text x="88.5" y="88.5">5</text>
<text x="118.7" y="88.5">20</text>
<text x="118.7" y="86.7">21</text>
<text x="118.7" y="84.9">22</text>
<text x="245" y="88.5">1</text>
<text x="88.5" y="90.3">6</text>
<text x="88.5" y="92">7</text>
<text x="88.5" y="93.8">8</text>
<text x="118.7" y="93.8">17</text>
<text x="118.7" y="92">18</text>
<text x="118.7" y="90.3">19</text>
<text x="245" y="90.3">2</text>
<text x="245" y="92">3</text>
<text x="245" y="93.8">4</text>
<text x="245" y="95.6">5</text>
<text x="97.4" y="103.5" transform="rotate(-90 97.4 103.5)">9</text>
<text x="99.2" y="104.3" transform="rotate(-90 99.2 104.3)">10</text>
<text x="101" y="104.3" transform="rotate(-90 101 104.3)">11</text>
<text x="102.7" y="104.3" transform="rotate(-90 102.7 104.3)">12</text>
<text x="104.5" y="104.3" transform="rotate(-90 104.5 104.3)">13</text>
<text x="106.3" y="104.3" transform="rotate(-90 106.3 104.3)">14</text>
<text x="108.1" y="104.3" transform="rotate(-90 108.1 104.3)">15</text>
<text x="109.9" y="104.3" transform="rotate(-90 109.9 104.3)">16</text>
<text x="186.3" y="103.6" transform="rotate(-90 186.3 103.6)">1</text>
<text x="195.2" y="103.6" transform="rotate(-90 195.2 103.6)">1</text>
<text x="186.3" y="110.6" transform="rotate(-90 186.3 110.6)">2</text>
<text x="195.2" y="110.6" transform="rotate(-90 195.2 110.6)">2</text>
</g>
<g font-size="1.6" fill="#004080">
<text x="100.4" y="77.7" transform="rotate(-90 100.4 77.7)">CE</text>
<text x="91.6" y="82.6">CCLK</text>
<text x="95" y="80" transform="rotate(-90 95 80)">PGND</text>
<text x="98.6" y="80.8" transform="rotate(-90 98.6 80.8)">CDATA</text>
<text x="102.1" y="78.8" transform="rotate(-90 102.1 78.8)">LIN1</text>
<text x="103.9" y="79.1" transform="rotate(-90 103.9 79.1)">RIN1</text>
<text x="105.7" y="78.8" transform="rotate(-90 105.7 78.8)">LIN2</text>
<text x="107.5" y="79.1" transform="rotate(-90 107.5 79.1)">RIN2</text>
<text x="108.6" y="82.6">ADCVREF</text>
<text x="109.3" y="81.9" transform="rotate(-90 109.3 81.9)">MICBIAS</text>
<text x="111" y="79.4" transform="rotate(-90 111 79.4)">VMID</text>
<text x="91.6" y="84.3">MCLK</text>
<text x="91.6" y="86.1">DVDD</text>
<text x="91.6" y="87.9">PVDD</text>
<text x="91.6" y="89.7">DGND</text>
<text x="108.6" y="87.9">DACVREF</text>
<text x="111.8" y="84.3">AGND</text>
<text x="111.9" y="86.1">AVDD</text>
<text x="113.3" y="89.7">HPL</text>
<text x="248.1" y="89.7">MIC</text>
<text x="91.6" y="91.4">BCLK</text>
<text x="91.6" y="93.2">DACDAT</text>
<text x="91.6" y="95">DACLRC</text>
<text x="107.3" y="93.2">CPGNDREF</text>
<text x="110.6" y="95">CPGND</text>
<text x="113.1" y="91.4">HPR</text>
<text x="248.1" y="91.4">COM</text>
<text x="248.1" y="93.2">R</text>
<text x="248.1" y="95">L1</text>
<text x="98.6" y="100.4" transform="rotate(-90 98.6 100.4)">ADCDAT</text>
<text x="100.4" y="100.4" transform="rotate(-90 100.4 100.4)">GPIO1</text>
<text x="102.1" y="100.4" transform="rotate(-90 102.1 100.4)">GPIO2</text>
<text x="103.9" y="100.4" transform="rotate(-90 103.9 100.4)">GPIO3</text>
<text x="105.7" y="100.4" transform="rotate(-90 105.7 100.4)">CPVSSP</text>
<text x="107.5" y="100.4" transform="rotate(-90 107.5 100.4)">CPVDD</text>
<text x="109.3" y="100.4" transform="rotate(-90 109.3 100.4)">CPP</text>
<text x="111" y="100.4" transform="rotate(-90 111 100.4)">CPN</text>
<text x="248.1" y="96.8">L2</text>
</g>
<g font-size="1.5" fill="#f00">
<text x="190.6" y="27.7">MIC_BIAS1</text>
<text x="167.5" y="44.1">MIC1P</text>
<text x="167.5" y="47.7">MIC1N</text>
<text x="144.4" y="58.3">MIC1N</text>
<text x="144.4" y="56.6">MIC1P</text>
<text x="140.8" y="63.2">MIC_BIAS1</text>
<text x="42.5" y="68.2">[6,14,15]</text>
<text x="50.9" y="68.2">I2C0_SDA</text>
<text x="44.3" y="82.6">[6,14,15]</text>
<text x="52.7" y="82.6">I2C0_SCL</text>
<text x="47.5" y="84.2">[6]</text>
<text x="51.3" y="84.2">I2S_MCLK</text>
<text x="146.2" y="88.6">HPL</text>
<text x="47.5" y="93">[6]</text>
<text x="47.5" y="91.3">[6]</text>
<text x="47.5" y="94.8">[6]</text>
<text x="51.3" y="93">I2S_SDOUT</text>
<text x="51.3" y="91.3">I2S_BCK</text>
<text x="51.3" y="94.8">I2S_LRCK</text>
<text x="146.2" y="90.3">HPR</text>
<text x="46.6" y="109.2">[6]</text>
<text x="50.3" y="109.2">I2S_SDIN</text>
<text x="69.7" y="109.5">HP_DETECT</text>
<text x="140.8" y="139.7">HP_DETECT</text>
</g>
<g font-size="1.5">
<text x="30.3" y="35.2">VCC3P3_SYS</text>
<text x="62.3" y="35.2">AUD_DVDD</text>
<text x="102.5" y="34.9">DGND</text>
<text x="61.6" y="54.8">DGND</text>
<text x="81.8" y="54.8">AUD_DVDD</text>
<text x="203.8" y="58.3">DGND</text>
<text x="135.2" y="74.3">AUD_DVDD</text>
<text x="79.4" y="118.8">DGND</text>
<text x="128.1" y="118.8">VCC1P8_SYS</text>
<text x="136.3" y="117">DGND</text>
<text x="235.8" y="115.2">DGND</text>
<text x="151.3" y="125.6">VCC3P3_SYS</text>
<text x="177.2" y="120.6">DGND</text>
<text x="102.5" y="127.7">DGND</text>
<text x="184.3" y="131.2">DGND</text>
<text x="107.8" y="134.8">DGND</text>
<text x="229.9" y="196.7">NanoPi M2A/M3</text>
<text x="228.1" y="200.4">Size</text>
<text x="229.9" y="202.2">A3</text>
<text x="235.2" y="200.4">Document Number</text>
<text x="235.2" y="202.2">12.Audio</text>
<text x="285" y="202.9">1712</text>
<text x="285" y="200.4">Rev</text>
<text x="228.1" y="205.7">Date:</text>
<text x="237.4" y="205.7">Thursday, July 12, 2018</text>
<text x="263.7" y="205.7">Sheet</text>
<text x="272.6" y="205.7">11</text>
<text x="277.9" y="205.7">of</text>
<text x="283.2" y="205.7">16</text>
</g>
<g font-size="1.5" fill="#000080">
<text x="201" y="35.2">C159</text>
<text x="226.9" y="33.4">R219</text>
<text x="226.9" y="35.6">2K</text>
<text x="37.4" y="38.8">FB7</text>
<text x="201" y="41.7">100pF</text>
<text x="37.4" y="42.3">BLM15PD121SN1</text>
<text x="58" y="44.1">C172</text>
<text x="58" y="46.2">4.7uF</text>
<text x="66.9" y="44.1">C173</text>
<text x="66.9" y="46.2">100nF</text>
<text x="99.3" y="47.5" transform="rotate(-90 99.3 47.5)">/NC</text>
<text x="105.6" y="42.7" transform="rotate(90 105.6 42.7)">C143</text>
<text x="109.2" y="42.7" transform="rotate(90 109.2 42.7)">C181</text>
<text x="112.4" y="42.7" transform="rotate(90 112.4 42.7)">C147</text>
<text x="116.3" y="42.7" transform="rotate(90 116.3 42.7)">C152</text>
<text x="119.8" y="42.7" transform="rotate(90 119.8 42.7)">C153</text>
<text x="177.8" y="44.1">C160</text>
<text x="177.8" y="47.7">C161</text>
<text x="188.5" y="44.1">1uF</text>
<text x="188.5" y="47.7">1uF</text>
<text x="105.6" y="48" transform="rotate(90 105.6 48)">1uF</text>
<text x="109.2" y="48" transform="rotate(90 109.2 48)">1uF</text>
<text x="112.4" y="48" transform="rotate(90 112.4 48)">100nF</text>
<text x="116.3" y="48" transform="rotate(90 116.3 48)">4.7uF</text>
<text x="119.8" y="48" transform="rotate(90 119.8 48)">4.7uF</text>
<text x="99.3" y="55.5" transform="rotate(-90 99.3 55.5)">R256</text>
<text x="240.1" y="56.6">R227</text>
<text x="240.1" y="58.7">0R</text>
<text x="99.3" y="61.6" transform="rotate(-90 99.3 61.6)">10K</text>
<text x="65.8" y="67.2">R207</text>
<text x="71.2" y="67.2">22R</text>
<text x="99.3" y="69.7" transform="rotate(-90 99.3 69.7)">R209</text>
<text x="88.9" y="74.3">U12</text>
<text x="65.8" y="81.4">R208</text>
<text x="71.2" y="81.4">22R</text>
<text x="158.3" y="88.6">C140</text>
<text x="165.4" y="88.6">10uF</text>
<text x="247.2" y="85">PJ1</text>
<text x="158.3" y="92.1">C139</text>
<text x="165.4" y="92.1">10uF</text>
<text x="247.2" y="101">PJ-322</text>
<text x="88.9" y="102.8">ES8316</text>
<text x="128.1" y="102.8">C156</text>
<text x="128.1" y="106.3">4.7uF</text>
<text x="133.4" y="102.8">C157</text>
<text x="133.4" y="106.3">4.7uF</text>
<text x="140.5" y="102.8">C178</text>
<text x="140.5" y="106.3">100nF</text>
<text x="175.7" y="104.2" transform="rotate(-90 175.7 104.2)">10K</text>
<text x="179.3" y="104.2" transform="rotate(-90 179.3 104.2)">10K</text>
<text x="188.5" y="104.6">RV31</text>
<text x="197.4" y="104.6">RV32</text>
<text x="241.2" y="106.3">R546</text>
<text x="115.6" y="109.9">C158</text>
<text x="115.6" y="111.7">10uF</text>
<text x="175.7" y="112.4" transform="rotate(-90 175.7 112.4)">R213</text>
<text x="179.3" y="112.4" transform="rotate(-90 179.3 112.4)">R214</text>
<text x="241.2" y="108.5">0R</text>
<text x="99.6" y="115.2">C179</text>
<text x="99.6" y="118.8">10uF</text>
<text x="112.1" y="125.9">C576</text>
<text x="115.6" y="120.6">FB17</text>
<text x="117.4" y="124.1">BLM15PD121SN1</text>
<text x="189.9" y="120.9" transform="rotate(-90 189.9 120.9)">AVRL101A1R1NTB</text>
<text x="198.8" y="120.9" transform="rotate(-90 198.8 120.9)">AVRL101A1R1NTB</text>
<text x="112.1" y="129.5">4.7uF</text>
<text x="159.4" y="134.8">R216</text>
<text x="159.4" y="136.9">200K</text>
</g>
<g font-size="1.3">
<text x="30.8" y="1.4">5</text>
<text x="88.8" y="1.4">4</text>
<text x="146.9" y="1.4">3</text>
<text x="204.9" y="1.4">2</text>
<text x="263" y="1.4">1</text>
<text x=".5" y="28.4">D</text>
<text x="292.6" y="28.4">D</text>
<text x=".5" y="79.5">C</text>
<text x="292.6" y="79.5">C</text>
<text x=".5" y="130.6">B</text>
<text x="292.6" y="130.6">B</text>
<text x=".5" y="181.6">A</text>
<text x="292.6" y="181.6">A</text>
<text x="30.8" y="207.5">5</text>
<text x="88.8" y="207.5">4</text>
<text x="146.9" y="207.5">3</text>
<text x="204.9" y="207.5">2</text>
<text x="263" y="207.5">1</text>
</g>
</svg>
